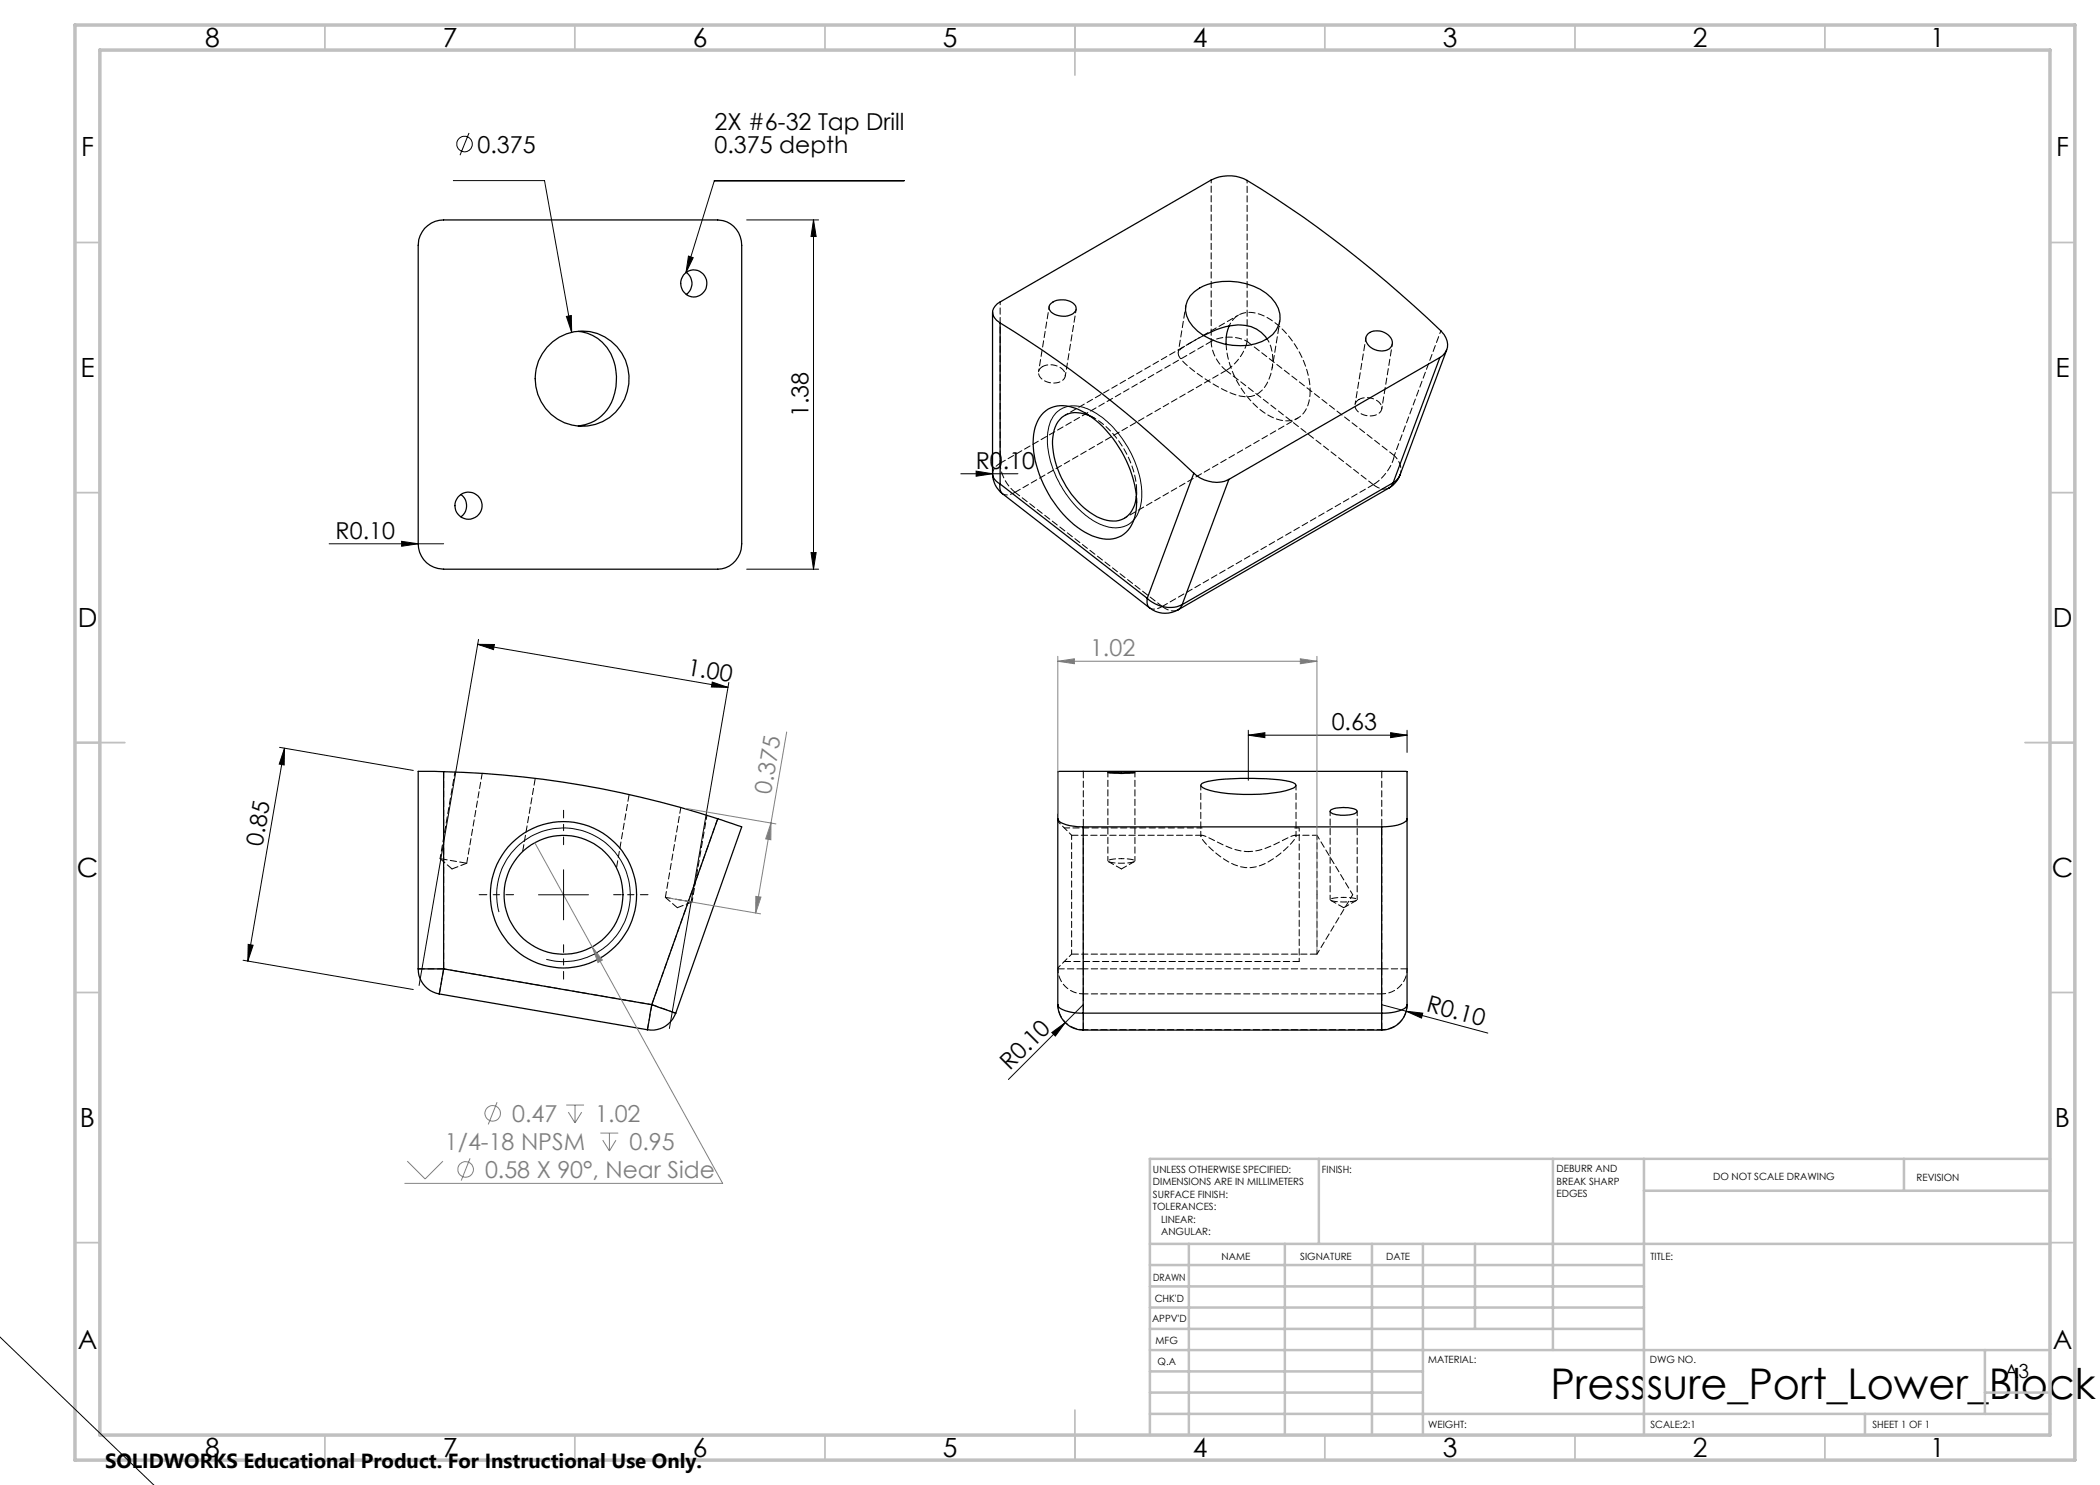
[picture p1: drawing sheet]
<svg xmlns="http://www.w3.org/2000/svg" width="420mm" height="297mm" viewBox="0 0 420 297" stroke-linecap="round" stroke-linejoin="round" font-family="sans-serif">
<g fill="none" stroke="#000" stroke-width=".25">
<path d="M84.9 45.7a5.2 5.2 0 0 1 3.8-1.7h54.8a4.9 4.9 0 0 1 4.8 5.1v59.7a5 5 0 0 1-4.8 5h-54.8a5 5 0 0 1-5.1-5v-59.7a5.3 5.3 0 0 1 1.3-3.4zM137.3 54.5a2.74 2.74 0 0 1 0 4.4M238.1 59.2a9.5 9.5 0 0 1 7.9-2.9 11.6 11.6 0 0 1 9.1 4.3 5 5 0 0 1-2.7 7.7 13 13 0 0 1-13.9-3 4.5 4.5 0 0 1-.4-6.1zM109.4 69.5a9.4 9.4 0 0 1 13.6-.6 9.4 9.4 0 0 1 .1 13.5 9.4 9.4 0 0 1-13.2 .2 9.4 9.4 0 0 1-.5-13.1zM115.6 66.3a8.5 8.5 0 0 1 7.6 8 10 10 0 0 1-3.5 9.4 8.2 8.2 0 0 1-4 1.5M198.5 62.5v32.3M200 64.6a2.16 2.16 0 0 1-1-3.4l1-.8 42.2-24.4a7.8 7.8 0 0 1 7.2 .1 220.8 220.8 0 0 1 39.4 30.8 2.97 2.97 0 0 1-.8 4.6M200 64.6a227.8 227.8 0 0 1 38.8 30M200 64.6v32.2M210 60.9a3.6 3.6 0 0 1 5.1 .2 1.36 1.36 0 0 1-1.1 1.9 3.6 3.6 0 0 1-4.1-1.1 .97 .97 0 0 1 .1-1zM240.7 67.1a14.7 14.7 0 0 1 8.4-2 5.9 5.9 0 0 1 4.3 2.7M245.8 65.2l-.4 1.5-.2 2.2"/>
<path d="M273.6 66.7a3.1 3.1 0 0 1 4.9 1.9 2.18 2.18 0 0 1-3.1 1.5 2.51 2.51 0 0 1-2.2-2.8zM288 71.5l-42.2 24.4M288 71.5l-9.4 25.1M289.3 70l-9.3 25M92.1 98.9a2.71 2.71 0 0 1 .1 4.5M198.5 94.8a5.1 5.1 0 0 0 2 3.9M198.5 94.8a2.52 2.52 0 0 0 1.5 2M200 96.8l.1 1.3 .4 .6M200 96.8l29.4 22.9M200.5 98.7l29.4 22.9M208.7 82.5a6 6 0 0 1 6.8-.7 22.1 22.1 0 0 1 11.2 14.1 12 12 0 0 1-.6 9.5 5.6 5.6 0 0 1-6.9 2 19.1 19.1 0 0 1-10-9.6 17.6 17.6 0 0 1-2.2-12.4l.9-1.9zM218 83.2a5 5 0 0 0-6.1 .7 8.1 8.1 0 0 0-1.2 6.6 18.6 18.6 0 0 0 8.7 12.9 5.4 5.4 0 0 0 6.3-.4l.7-.9 .5-1.1 .4-1.7"/>
<path d="M238.8 94.6a6.5 6.5 0 0 0 7 1.3M238.8 94.6l-9.4 25.1M245.8 95.9l-9.4 25M277.8 97.6l-42.2 24.4M278.6 96.6l-.4 .7-.4 .3M278.6 96.6l-42.2 24.3M280 95a5.2 5.2 0 0 1-2.2 2.6M280 95v.1a3.4 3.4 0 0 1-1.4 1.5M229.4 119.7a6.4 6.4 0 0 0 7 1.2M229.4 119.7v.4a1.6 1.6 0 0 0 .5 1.5M229.9 121.6a5.1 5.1 0 0 0 5.7 .4M236.4 120.9l-.4 .7-.4 .4"/>
<path d="M88.7 154.3a192.7 192.7 0 0 1 54.8 9.5M88.7 154.3h-5.1v39.5M88.7 154.3v39.5M221.5 154.5l1-.1 4.5 .1-2.5 .2zM240.4 156.7a17.5 17.5 0 0 1 6.1-1 42.6 42.6 0 0 1 12.1 .8l.4 .3 .2 .3-.1 .2a12.5 12.5 0 0 1-5.7 1.4 34.4 34.4 0 0 1-12.3-.9l-.9-.6v-.2zM143.5 163.8l4.8 1.6-13.2 37.2M143.5 163.8l-13.1 37.1M211.6 163.8a1.36 1.36 0 0 0 1.1 .9l1.3 .4 2.6 .3M211.6 163.8v-9.5h.3h69.2h.3v9.5M211.6 163.8v37.1M216.6 165.4h59.7M216.6 165.4v37.2"/>
<path d="M266.2 162a6.4 6.4 0 0 1 5.2 .1v.2a4.5 4.5 0 0 1-3.7 .7l-1.1-.2-.4-.3-.2-.2zM276.3 165.4v37.2M281.4 163.8a1.67 1.67 0 0 1-1.3 1l-1.3 .4-2.5 .2M281.4 163.8v37.1M83.6 193.8a5 5 0 0 0 4.2 5M83.6 193.8h5.1M87.8 198.8l41.7 7.1M88.7 193.8l-.9 5M88.7 193.8l41.7 7.1M130.4 200.9l4.7 1.7M130.4 200.9l-.9 5M135.1 202.6a5.1 5.1 0 0 1-5.6 3.3"/>
<path d="M211.6 200.9a5.1 5.1 0 0 0 5 5.1M211.6 200.9v.3a4.3 4.3 0 0 0 3.1 1.3l1.9 .1M216.6 202.6v3.4M216.6 206h59.7M216.6 202.6h59.7M276.3 202.6v3.4M281.4 200.9a5.1 5.1 0 0 1-5.1 5.1M281.4 200.9v.3a4.3 4.3 0 0 1-3.1 1.3l-2 .1"/>
<circle cx="138.8" cy="56.7" r="2.66"/>
<circle cx="93.7" cy="101.1" r="2.71"/>
<circle cx="112.7" cy="179" r="14.6"/>
<circle cx="112.7" cy="179" r="11.9"/>
</g>
<path d="M249.4 68.3a9.5 9.5 0 0 1-4.2 5.8M278.9 91.1a9.5 9.5 0 0 1-4.2 5.8M88 171.7l5.3 .9M133.1 179.5l5.3 .9" fill="none" stroke="#000" stroke-width=".2" stroke-dasharray="1.3 .6" stroke-dashoffset="-.2"/>
<g fill="none" stroke="#000" stroke-width=".2" stroke-dasharray="1.3 .6">
<path d="M227.3 98.2a18.2 18.2 0 0 0-9.3-15M88 171.7l2.4 2.1M90.4 173.8l2.9-1.2M133.1 179.5l2.4 2M143.5 163.7l-13.1 37.2M240.4 167.1h-26.1M88.7 193.8h-5M88.7 193.8v-39.5M88.7 193.8l-.8 5M135.5 181.5l2.9-1.1M212.9 192.3h46.9M216.7 193.8h-5.1"/>
<path d="M216.7 198.8v-5M276.4 193.8v5M281.4 193.8h-5M130.4 200.9l4.8 1.7M130.4 200.9l-.9 5M216.7 206v-.1M276.4 205.9v.1"/>
</g>
<path d="M213.1 75.2l2.1-13.4M253.4 67.8a8.8 8.8 0 0 1-1.7 10.8 5.4 5.4 0 0 1-5.2 .2 32 32 0 0 1-10.5-7.2 1.32 1.32 0 0 1 .7-2.2l1.4-.9M273.2 67.5l-2.2 13.4M218.9 83.6l-1.9-1.1M227.3 99.2v-1M227.3 100.4v-2.2M258.9 165.6h.9M216.7 198.8a5 5 0 0 1-5.1-5M281.4 193.8a5 5 0 0 1-5 5M130.4 200.9l-41.7-7.1M216.7 205.9a5 5 0 0 1-5.1-5M281.4 200.9a5 5 0 0 1-5 5" fill="none" stroke="#000" stroke-width=".2" stroke-dasharray="1.3 .6" stroke-dashoffset=".5"/>
<g fill="none" stroke="#000" stroke-width=".2" stroke-dasharray="1.3 .6" stroke-dashoffset=".4">
<path d="M278.9 91.1a3.7 3.7 0 0 1 1.1 3.9M91 154.4l-3 17.3M221.6 154.5v17.7M214.3 178.9v-11.8M227 172.2v-17.7M249.7 170.3a15 15 0 0 0 6.7-2.2l1.8-.8 1-.2a1.86 1.86 0 0 1-.9 1.5 15.6 15.6 0 0 1-7.1 4.8 9.3 9.3 0 0 1-7.7-2.5 10.5 10.5 0 0 1-3.3-3.7 1.26 1.26 0 0 1 1.4 .3l.8 .3a15.7 15.7 0 0 0 7.3 2.5M263.4 178.9v-11.8M266 162.2v17.7M270.5 178.9l-7.1-11.8M271.4 179.9v-17.7M138.4 180.4l3-17.4M214.3 190.8v-11.9"/>
<path d="M263.4 190.8v-11.9M263.4 190.8l7.1-11.9"/>
</g>
<g fill="none" stroke="#000" stroke-width=".2" stroke-dasharray="1.3 .6" stroke-dashoffset=".1">
<path d="M238.1 68.5l2.7-1.4M242.2 68.3l-42.2 24.3M242.2 68.3a8 8 0 0 0 3 5.8M245.2 74.1l29.5 22.8M245.2 68.8a18.5 18.5 0 0 0 8.9 14.5 5.3 5.3 0 0 0 6.3-.3 6.6 6.6 0 0 0 1.6-4.8M203 98.5a8.1 8.1 0 0 1-3-5.9M203 98.5l42.2-24.4M274.7 96.9l-42.3 24.4M278.9 91.1l-29.5-22.8M232.4 121.3l-29.4-22.8M93.3 172.6l3.1-17.9M136.2 161.5l-3.1 18"/>
<path d="M221.7 172.3l2.6 1.5M224.3 173.8l2.6-1.5M266.1 180.1l2.6 1.4M268.7 181.5l2.6-1.4"/>
</g>
<path d="M274.7 96.9a2.86 2.86 0 0 0 3.1 .7M235.6 122a2.86 2.86 0 0 1-3.2-.7M107.1 155.7l-2.6 14.6M276.4 154.2v39.6M123.3 173.5l2.5-14.6M214.3 190.8h49.1M216.7 193.8v-39.6M276.4 198.8v7.1M216.7 205.9v-7.1" fill="none" stroke="#000" stroke-width=".2" stroke-dasharray="1.3 .6" stroke-dashoffset="-.1"/>
<path d="M242.2 36v32.3M209.8 61.3l-2.1 13M249.4 68.3v-32.2M249.4 68.3a7.9 7.9 0 0 0-7.2 0M262 78.2a18.3 18.3 0 0 0-9.2-15 5 5 0 0 0-6.1 .7l-.9 1.3M200 92.6v-32.2M276.3 81.8l2.2-13M224.3 171.7h-.5a3.8 3.8 0 0 0-2.2 .5 6.6 6.6 0 0 0 4.2 .4l.9-.2 .3-.2a4.3 4.3 0 0 0-2.7-.5M268.7 179.5h-.4a3.8 3.8 0 0 0-2.3 .4 6.7 6.7 0 0 0 4.2 .4l.9-.2 .3-.2a4.3 4.3 0 0 0-2.7-.4" fill="none" stroke="#000" stroke-width=".2" stroke-dasharray="1.3 .6" stroke-dashoffset=".7"/>
<path d="M200 92.6l-.4 .3a2.36 2.36 0 0 0-1.1 1.8M203 98.5l-1.3 .5-.7-.1-.5-.2M232.4 121.3l-1.3 .5h-.7l-.5-.2M240.2 157v10.2M259.2 167.2v-10.2M263.4 167.1h-4.4M216.7 198.8h59.7M276.4 193.8h-59.7M276.4 205.9h-59.7" fill="none" stroke="#000" stroke-width=".2" stroke-dasharray="1.3 .6" stroke-dashoffset=".3"/>
<path d="M237.2 61.1l-1.6 9.4M247.7 63l-34.7 20.1M254.4 73.6l1.6-9.4M288.2 66.1l-9.3 25M224.9 103.6l34.7-20M214.3 167.1l-2.7-2.8M211.6 193.6l2.7-2.8M259.8 192.3v-26.7" fill="none" stroke="#000" stroke-width=".2" stroke-dasharray="1.3 .6" stroke-dashoffset=".6"/>
<path d="M208.5 73.3a1.5 1.5 0 0 0-.8 1.5 1.5 1.5 0 0 0 1 1.3 3.3 3.3 0 0 0 4.2-.4 1.67 1.67 0 0 0-1-2.3 3.7 3.7 0 0 0-3.4-.1M271.8 79.9a1.5 1.5 0 0 0-.8 1.4 1.5 1.5 0 0 0 1 1.3 3.3 3.3 0 0 0 4.2-.4 1.67 1.67 0 0 0-1-2.2 3.7 3.7 0 0 0-3.4-.1M212.9 165.6h27.5" fill="none" stroke="#000" stroke-width=".2" stroke-dasharray="1.3 .6" stroke-dashoffset=".2"/>
<g fill="none" stroke="#808080" stroke-width=".2">
<path d="M211.6 132.3l3.3-.5v.9zM211.6 131.3v31.4M211.6 132.3h51.8M260.1 131.8l3.3 .5-3.3 .4zM263.4 131.3v58.6M157.3 146.4l-3.1 18.2M107 168.6l11.4 20.8M134.1 179.7l18 3.1M137.1 161.7l18.1 3.1M151.2 179.3l1 .1-1.1 3.2zM154.2 164.6v3.4l-1.1-.2zM154.2 164.6l-3.1 18"/>
<path d="M118.4 189.4l2.1 2.6-.9 .5zM118.4 189.4l26.1 47.3h-63.5M81.5 232.2l3.5 3.6 3.6-3.6M94 231.7l-1.7 4.4M99.4 220.4l-1.8 4.5M113.2 221h3.6M113.7 222.4l1.3 2.2M115 221v3.6M116.3 222.4l-1.3 2.2M120.1 226.6h3.5M120.5 228l1.4 2.2M121.9 226.6v3.6"/>
<path d="M123.2 228l-1.3 2.2"/>
<circle cx="93.1" cy="233.9" r="1.55"/>
<circle cx="98.5" cy="222.7" r="1.55"/>
</g>
<g fill="none" stroke="#000" stroke-width=".2">
<path d="M90.7 36.1h18.2l5.4 30.4M93.8 26.6l-1.8 4.4M180.9 36.1h-38l-5.7 18.4M137.7 51.2l.9 .3-1.4 3zM149.3 44h14.4M162.7 44v69.8M162.7 44l.5 3.3h-1zM113.3 63.3l1-.2v3.4zM192.2 94.8h11.4M195.2 94.2l3.3 .6-3.3 .4zM211.1 82.7a5.6 5.6 0 0 1 6.7-.8 19.3 19.3 0 0 1 9.1 10.3 13.9 13.9 0 0 1 .8 10.2 5.1 5.1 0 0 1-7 2.7 18.6 18.6 0 0 1-9.8-10.5 13.9 13.9 0 0 1-.7-10.6zM65.8 108.8h22.9"/>
<path d="M80.3 108.3l3.3 .5-3.3 .5zM149.3 113.8h14.4M162.2 110.5h1l-.5 3.3zM95.5 128.9h3.4l-.2 1zM95.5 128.9l50.1 8.6M95.7 127.9l-11.9 69.2M142.5 136.4l3.1 1.1-3.3-.1zM145.8 136.5l-11.9 69.2M55.9 149.5l26.8 4.6M56.9 149.6l-7.3 42.6M56.9 149.6l-.1 3.4-1-.2zM249.7 147l3.3-.5v1z"/>
<path d="M249.7 146v10.1M249.7 147h31.7M278.1 146.5l3.3 .5-3.3 .5zM281.4 146v4.5M107.7 179h10M112.7 174v10M48.6 192l34.1 5.9M49.6 188.9l1 .2-1 3.1zM99.8 182.4a13.4 13.4 0 0 1 11.7-16.7 13.4 13.4 0 0 1 14.5 14.4 13.4 13.4 0 0 1-16.7 11.8M210.4 206.5l2.6-2-1.9 2.7zM213 204.5l-11.3 11.4M216.6 200.9l-3.6 3.6"/>
<path d="M276.3 200.9l21.3 5.7M281.2 202.2l3.4 .4-.3 1zM0 267.4l30.8 29.7"/>
<circle cx="92.9" cy="28.8" r="1.55"/>
</g>
<g fill="none" stroke="#c0c0c0" stroke-width=".35">
<path d="M65 5v5M115 5v5M165 5v5M215 5v10M265 5v5M315 5v5M365 5v5M15 48.5h5M410 48.5h5M15 98.5h5M410 98.5h5M15 148.5h10"/>
<path d="M405 148.5h10M15 198.5h5M410 198.5h5M15 248.5h5M410 248.5h5M65 287v5M115 287v5M165 287v5M215 282v10M265 287v5M315 287v5M365 287v5"/>
</g>
<g fill="none" stroke="#c0c0c0" stroke-width=".5">
<path d="M263.8 231.8v17M310.6 231.8v38.2M328.8 231.8v55.2M328.8 238.2h81.2M380.8 231.8v6.4M410 231.8h-180v55.2M230 248.8h180M230 257.3h98.8M230 253h98.8M237.8 248.8v38.2M257 248.8v38.2M274.4 248.8v38.2"/>
<path d="M284.6 248.8v38.2M295 248.8v17M230 265.8h98.8M230 261.5h98.8M230 278.5h54.6M230 274.3h54.6M230 270h180M397 278.5h13M397 270v12.8M230 282.8h180M373 282.8v4.2"/>
</g>
<path d="M15 5h400v287h-400zM20 10h390v277h-390z" fill="none" stroke="#c0c0c0" stroke-width=".7"/>
<path d="M102.7 178.9h-6.9M112.7 168.9v-6.8M122.7 178.9h6.9M112.7 188.9v6.9" fill="none" stroke="#000" stroke-width=".2" stroke-dasharray="15.2 1.3 1.3 1.3" stroke-dashoffset="13.7"/>
<g fill="#000">
<path d="M195.2 94.2l3.3 .6-3.3 .4zM80.3 108.3l3.3 .5-3.3 .5zM210.4 206.5l2.6-2-1.9 2.7zM281.2 202.2l3.4 .4-.3 1z"/>
<path d="M162.7 44l.5 3.3h-1zM162.2 110.5h1l-.5 3.3z"/>
<path d="M95.5 128.9h3.4l-.2 1zM142.5 136.4l3.1 1.1-3.3-.1z"/>
<path d="M56.9 149.6l-.1 3.4-1-.2zM49.6 188.9l1 .2-1 3.1z"/>
<path d="M249.7 147l3.3-.5v1zM278.1 146.5l3.3 .5-3.3 .5z"/>
<path d="M220.5 297.1h2.7zM-.1 213.6v2.7z"/>
</g>
<g fill="#808080">
<path d="M118.4 189.4l2.1 2.6-.9 .5z"/>
<path d="M260.1 131.8l3.3 .5-3.3 .4zM211.6 132.3l3.3-.5v.9z"/>
<path d="M151.2 179.3l1 .1-1.1 3.2zM154.2 164.6v3.4l-1.1-.2z"/>
</g>
<path d="M113.3 63.3l1-.2v3.4zM137.7 51.2l.9 .3-1.4 3z" fill="#000"/>
<text font-size="8.5" x="310.1" y="279.7">Presssure_Port_Lower_Block</text>
<g font-size="5.3">
<text x="41" y="9.5">8</text>
<text x="88.5" y="9.5">7</text>
<text x="138.5" y="9.5">6</text>
<text x="188.5" y="9.5">5</text>
<text x="238.5" y="9.5">4</text>
<text x="288.5" y="9.5">3</text>
<text x="338.5" y="9.5">2</text>
<text x="386" y="9.5">1</text>
<text x="16.2" y="31.2">F</text>
<text x="411.2" y="31.2">F</text>
<text x="16.1" y="75.5">E</text>
<text x="411.1" y="75.5">E</text>
<text x="15.5" y="125.5">D</text>
<text x="410.5" y="125.5">D</text>
<text x="15.4" y="175.5">C</text>
<text x="410.4" y="175.5">C</text>
<text x="16" y="225.5">B</text>
<text x="411" y="225.5">B</text>
<text x="15.5" y="269.7">A</text>
<text x="410.5" y="269.7">A</text>
<text x="41" y="291.5">8</text>
<text x="88.5" y="291.5">7</text>
<text x="138.5" y="291.5">6</text>
<text x="188.5" y="291.5">5</text>
<text x="238.5" y="291.5">4</text>
<text x="288.5" y="291.5">3</text>
<text x="338.5" y="291.5">2</text>
<text x="386" y="291.5">1</text>
</g>
<g font-size="4.7">
<text x="142.9" y="26">2X #6-32 Tap Drill</text>
<text x="95.5" y="30.6">0.375</text>
<text x="142.9" y="30.6">0.375 depth</text>
<text x="161.7" y="83.4" transform="rotate(-90 161.7 83.4)">1.38</text>
<text x="195.1" y="93.7">R0.10</text>
<text x="67.1" y="107.8">R0.10</text>
<text x="137.3" y="135" transform="rotate(10 137.3 135)">1.00</text>
<text x="266.3" y="146">0.63</text>
<text x="52.5" y="169.4" transform="rotate(-80 52.5 169.4)">0.85</text>
<text x="285.1" y="202.3" transform="rotate(15 285.1 202.3)">R0.10</text>
<text x="201.9" y="214.3" transform="rotate(-45 201.9 214.3)">R0.10</text>
</g>
<g font-size="4.7" fill="#808080">
<text x="218" y="131.2">1.02</text>
<text x="154.2" y="159" transform="rotate(-80 154.2 159)">0.375</text>
<text x="102.4" y="224.4">0.47</text>
<text x="119.1" y="224.4">1.02</text>
<text x="89" y="230">1/4-18 NPSM</text>
<text x="125.9" y="230">0.95</text>
<text x="97" y="235.6">0.58 X 90°, Near Side</text>
</g>
<text font-size="4.1" x="21" y="293.7">SOLIDWORKS Educational Product. For Instructional Use Only.</text>
<text font-size="3.9" x="400.9" y="275.5">A3</text>
<g font-size="2">
<text x="230.6" y="234.6">UNLESS OTHERWISE SPECIFIED:</text>
<text x="230.6" y="237.1">DIMENSIONS ARE IN MILLIMETERS</text>
<text x="230.6" y="239.6">SURFACE FINISH:</text>
<text x="264.4" y="234.6">FINISH:</text>
<text x="311.3" y="234.5">DEBURR AND</text>
<text x="311.3" y="237">BREAK SHARP</text>
<text x="311.3" y="239.5">EDGES</text>
<text x="342.6" y="236">DO NOT SCALE DRAWING</text>
<text x="383.3" y="236.2">REVISION</text>
<text x="230.6" y="242.1">TOLERANCES:</text>
<text x="232.2" y="244.6">LINEAR:</text>
<text x="232.2" y="247.1">ANGULAR:</text>
<text x="244.3" y="252">NAME</text>
<text x="260" y="251.9">SIGNATURE</text>
<text x="277.2" y="251.9">DATE</text>
<text x="330.1" y="251.9">TITLE:</text>
<text x="230.6" y="256.1">DRAWN</text>
<text x="230.9" y="260.3">CHK'D</text>
<text x="230.4" y="264.4">APPV'D</text>
<text x="231.1" y="268.8">MFG</text>
<text x="231.5" y="273">Q.A</text>
<text x="285.6" y="272.5">MATERIAL:</text>
<text x="330" y="272.5">DWG NO.</text>
<text x="285.6" y="285.5">WEIGHT:</text>
<text x="330.1" y="285.6">SCALE:2:1</text>
<text x="374.5" y="285.6">SHEET 1 OF 1</text>
</g>
</svg>
